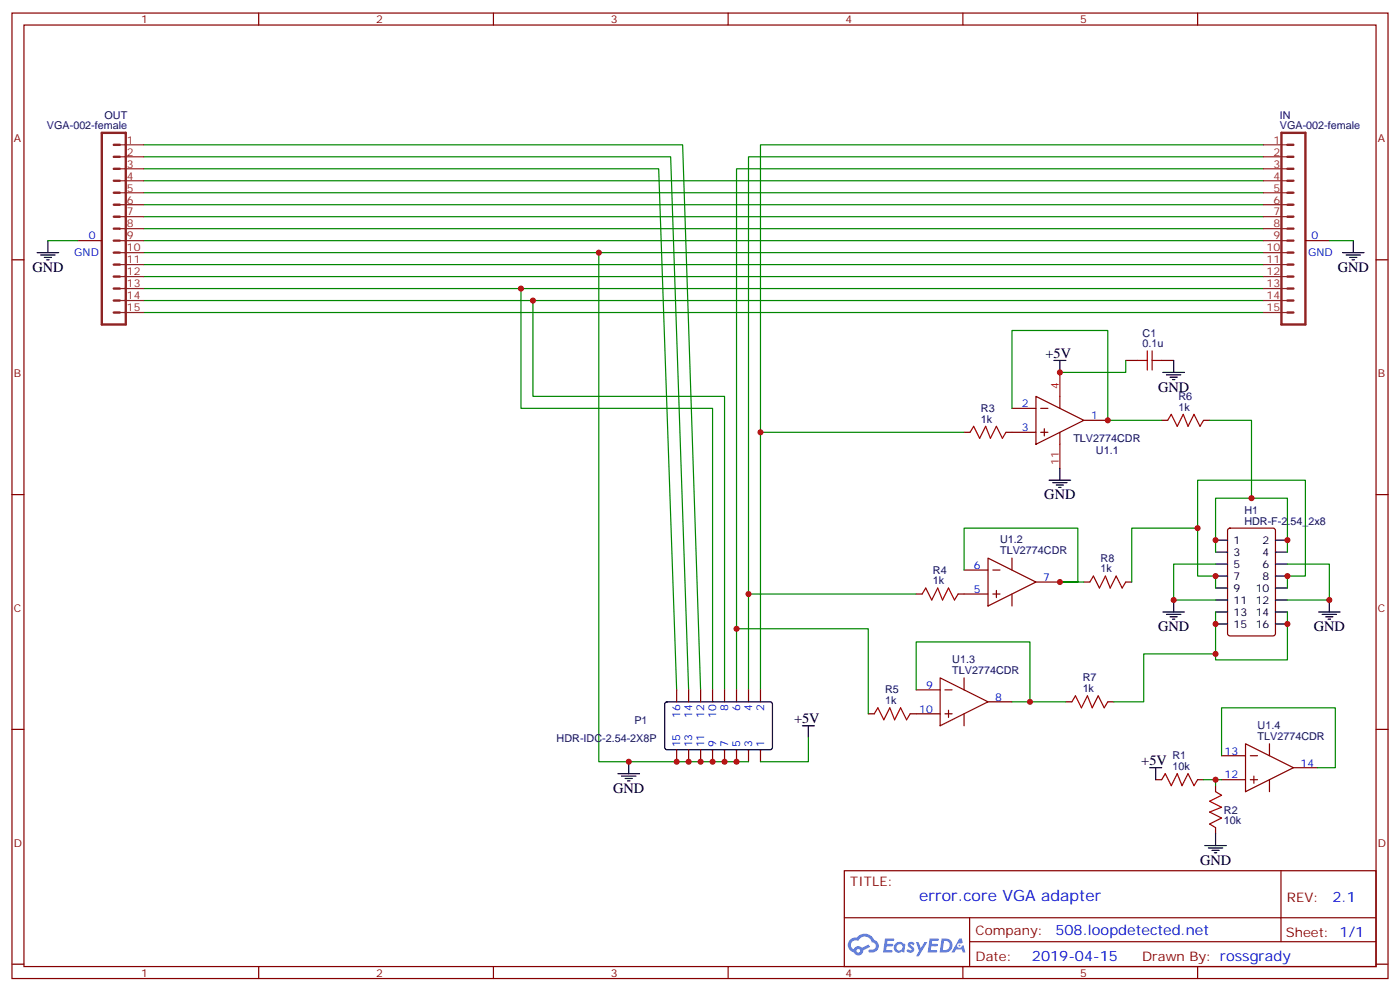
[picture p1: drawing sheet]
<svg xmlns="http://www.w3.org/2000/svg" width="412mm" height="292mm" viewBox="0 0 412 292" stroke-linecap="round" stroke-linejoin="round" font-family="sans-serif">
<g fill="none" stroke="#870000" stroke-width=".35">
<path d="M3.5 3.8h405.4v284.4h-405.4zM7.1 7.4h398.2v277.3h-398.2zM76.2 3.8v3.6M145.3 3.8v3.6M214.5 3.8v3.6M283.6 3.8v3.6M352.8 3.8v3.6M3.5 76.5h3.6M405.3 76.5h3.6M3.5 145.7h3.6M405.3 145.7h3.6M3.5 214.8h3.6"/>
<path d="M405.3 214.8h3.6M248.7 256.4h156.6v28.3h-156.6zM377.3 256.5v20.8M248.7 270.3h156.5M285.6 277.3h119.6M285.6 270.3v14.1M3.5 284h3.6M76.2 284.7v3.5M145.3 284.7v3.5M214.5 284.7v3.5M283.6 284.7v3.5M352.8 284.7v3.5"/>
<path d="M405.3 284h3.6"/>
</g>
<g fill="#5487ff">
<path d="M267.7 277.6a1.22 1.22 0 0 1 1.7 .3l-.4 .6a.47 .47 0 0 0-.3-.5 .47 .47 0 0 0-.5 .2l.1 .3a1.14 1.14 0 0 1 .8 1.7 1.14 1.14 0 0 1-1.9 0l-.2-.2 .5-.5 .7 .4a.29 .29 0 0 0 .3-.3 .29 .29 0 0 0-.2-.3 1.04 1.04 0 0 1-.6-1.7z"/>
<path d="M260.7 276.4h2.4l.3 .1-.2 .5-1.8 .1-.1 .9h1.5l.3 .3-.3 .4h-1.6l-.2 1.1h1.7l.2 .4-.2 .3h-2.6z"/>
<path d="M273.8 276.4h2.4l.3 .1-.1 .5-1.8 .1-.2 .9h1.6l.3 .3-.4 .4h-1.6l-.1 1.1h1.7l.2 .4-.2 .3h-2.6z"/>
<path d="M282.6 276.4h.7l.3 1.2-.6 .3a.69 .69 0 0 0-1 .3 .69 .69 0 0 0 .4 1 .69 .69 0 0 0 .9-.6l.5-.3 .6 2.2h-.8l-.2-.9h-1.8l-.5 .9h-.8z"/>
<path d="M269.8 277.4h.8l.6 1.9 1.1-1.9h.9l-2.6 4.2h-.8l.9-1.5z"/>
<path d="M277.4 276.4l-.6 4.1h1.3a2.11 2.11 0 0 0 2.5-2.1 2.11 2.11 0 0 0-2.5-2zM278.1 277.1a1.39 1.39 0 0 1 1.7 1.4 1.39 1.39 0 0 1-1.8 1.3h-.3z"/>
<path d="M263.7 278a1.54 1.54 0 0 0-.1 2.1 1.54 1.54 0 0 0 2.2 .2l.6 .2 .3-2.3-.2-.2-.4-.1a1.49 1.49 0 0 0-2.4 .1zM264 279a.94 .94 0 0 1 1.8 0 .94 .94 0 0 1-1.8 0z"/>
<path d="M250.4 276.7a2.18 2.18 0 0 0 1.1 3.8 1.44 1.44 0 0 0 1.6 .9 1.44 1.44 0 0 0 1.2-1.5l2-1-.5-.7-1.9 .9a1.47 1.47 0 0 0-2.4 .5 1.39 1.39 0 0 1-.7-2 1.39 1.39 0 0 1 2-.5 2.12 2.12 0 0 1 2.2-1.3 2.12 2.12 0 0 1 1.9 1.7 1.14 1.14 0 0 1 1.1 1.4 1.14 1.14 0 0 1-1.7 .8 .43 .43 0 0 0-.5 .3 .43 .43 0 0 0 .4 .5 1.98 1.98 0 0 0 2.5-1.2 1.98 1.98 0 0 0-1.2-2.5 3.1 3.1 0 0 0-5.3-.7l-.9 .1zM252.3 280a.55 .55 0 0 1 1.1 0 .55 .55 0 0 1-1.1 0z"/>
<circle cx="282.6" cy="278.5" r=".26"/>
</g>
<g fill="none" stroke="#008700" stroke-width=".35">
<path d="M42.3 49.7h151.7l5.3 153.5M42.3 46.2h155.3l5.2 157M42.3 42.7h158.8l5.3 160.5M42.3 53.2h329.9M42.3 56.8h329.9M372.2 49.7h-155.2v153.5M372.2 46.2h-151.7v157M372.2 42.7h-148.2v160.5M14.1 70.9h8.8M42.3 60.3h329.9M42.3 63.8h329.9M42.3 67.3h329.9"/>
<path d="M42.3 70.9h329.9M42.3 77.9h329.9M42.3 74.4h134.1M372.2 74.4h-195.8v149.9h44.1M391.6 70.9h7M42.3 81.5h329.9M42.3 92h329.9M42.3 85h329.9M42.3 88.5h329.9M153.5 85v35.3h56.4v82.9M157 88.5v28.2h56.4v86.5M331.6 106.2v3.5h-19.4"/>
<path d="M224 127.3h60M298.1 120.3v-23h28.2v26.5h15.9M356.3 123.8h12.4v22.9M352.8 155.5h-19.4v15.9M220.5 174.9h49.4M284 167.9v-12.4h33.5v15.9h-5.3h7.1M358.1 162.6v-15.9h21.1v15.9M358.1 173.2v-3.5h-5.3v-28.3h31.7v28.3h-5.3v3.5M358.1 166.1h-12.4v10.6h12.4M379.2 166.1h12.4v10.6h-12.4M217 185.2h38.8v25M358.1 180.2v14.1h21.1v-14.1"/>
<path d="M358.1 192.6h-21.2v14.1h-8.8M238.1 217.3v7h-14.1M269.9 203.2v-14.1h33.5v17.6h-5.3M303.4 206.7h10.6M354.5 229.6h5.3M358.1 229.6v1.8M359.8 222.6v-14.1h33.5v17.6h-5.2"/>
</g>
<g fill="none" stroke="#000" stroke-width=".35">
<path d="M10.9 74.4h6.4M12 75.1h4.2M13.1 75.8h2.1M13.8 76.5h.7M14.1 70.9v3.5M395.5 74.4h6.3M396.5 75.1h4.3M397.6 75.8h2.1M398.3 76.5h.7M398.6 70.9v3.5M310.4 106.2h3.6M312.2 106.2v3.5"/>
<path d="M342.5 109.7h6.4M343.6 110.4h4.2M344.7 111.1h2.1M345.4 111.8h.7M345.7 106.2v3.5M312.2 137.9v3.5M309 141.4h6.4M310.1 142.1h4.2M311.1 142.8h2.2M311.9 143.5h.7M358.1 159.1h3.5M375.7 159.1h3.5"/>
<path d="M345.7 176.7v3.5M358.1 162.6h3.5M358.1 166.1h3.5M358.1 169.7h3.5M358.1 173.2h3.5M358.1 176.7h3.5M375.7 162.6h3.5M375.7 166.1h3.5M375.7 169.7h3.5M375.7 173.2h3.5M375.7 176.7h3.5M391.6 176.7v3.5"/>
<path d="M342.5 180.2h6.4M343.6 180.9h4.2M344.7 181.6h2.1M345.4 182.4h.7M358.1 180.2h3.5M358.1 183.8h3.5M375.7 180.2h3.5M375.7 183.8h3.5M388.4 180.2h6.4M389.5 180.9h4.2M390.5 181.6h2.1M391.2 182.4h.7"/>
<path d="M196 206.9l.5-.2h30.6l.4 .7v13l-.7 .4-30.6-.1-.4-.6v-12.7zM236.4 213.7h3.5M238.1 213.7v3.6M182 227.9h6.4M183.1 228.6h4.2M184.1 229.3h2.2M184.9 230h.7M185.2 224.3v3.6M338.7 226.1h3.5M340.4 226.1v3.5M354.9 249h6.3M356 249.7h4.2"/>
<path d="M357 250.4h2.1M357.7 251.1h.7M358.1 245.5v3.5"/>
</g>
<g fill="none" stroke="#870000" stroke-width=".35">
<path d="M22.9 70.9h7.1M384.5 70.9h7.1M305.2 116.7l14.1 7.1-14.1 7zM312.2 116.7v3.6M331.6 106.2h3.5M342.2 106.2h3.5M284 127.3h1.8M296.3 127.3h8.9M298.1 120.3h7.1M306.6 120.3h2.1M306.6 127.3h2.1M307.6 126.3v2.1"/>
<path d="M312.2 127.3v3.5M319.3 123.8h7M342.2 123.8h1.8M354.5 123.8h1.8M361.8 155.7l.5-.2h12.7l.7 .5v30.6l-.5 .6-12.9 .1-.6-.5-.1-30.6zM269.9 174.9h1.7M282.2 174.9h8.8M284 167.9h7M291 164.4l14.2 7-14.2 7.1zM292.5 167.9h2.1M292.5 174.9h2.1M293.5 173.9v2.1"/>
<path d="M298.1 164.4v3.5M298.1 174.9v3.6M305.2 171.4h7M319.3 171.4h1.7M331.6 171.4h1.8M276.9 199.6l14.1 7.1-14.1 7zM284 199.6v3.6M199.3 203.2v3.5M202.8 203.2v3.5M206.4 203.2v3.5M209.9 203.2v3.5M213.4 203.2v3.5"/>
<path d="M217 203.2v3.5M220.5 203.2v3.5M224 203.2v3.5M255.8 210.2h1.7M268.1 210.2h8.8M269.9 203.2h7M278.3 203.2h2.2M278.3 210.2h2.2M279.4 209.2v2.1M284 210.2v3.5M291 206.7h7.1M314 206.7h1.7"/>
<path d="M326.3 206.7h1.8M366.9 219l14.1 7.1-14.1 7.1zM373.9 219v3.6M199.3 220.8v3.5M202.8 220.8v3.5M206.4 220.8v3.5M209.9 220.8v3.5M213.4 220.8v3.5M217 220.8v3.5M220.5 220.8v3.5M224 220.8v3.5M340.4 229.6h1.8"/>
<path d="M352.8 229.6h1.7M358.1 231.4v1.8M359.8 222.6h7.1M359.8 229.6h7.1M368.3 222.6h2.1M368.3 229.6h2.1M369.4 228.6v2.1M373.9 229.6v3.6M381 226.1h7.1M358.1 243.7v1.8"/>
</g>
<g fill="none" stroke="#8c2424" stroke-width=".71">
<path d="M30 39.1h7v56.5h-7zM377.5 39.1h7v56.5h-7zM33.5 49.7h1.8M33.5 46.2h1.8M33.5 42.7h1.8M33.5 56.8h1.8M33.5 53.2h1.8M379.2 49.7h1.8M379.2 46.2h1.8M379.2 42.7h1.8M379.2 56.8h1.8M379.2 53.2h1.8"/>
<path d="M33.5 67.3h1.8M33.5 63.8h1.8M33.5 60.3h1.8M33.5 74.4h1.8M33.5 70.9h1.8M33.5 77.9h1.8M379.2 67.3h1.8M379.2 63.8h1.8M379.2 60.3h1.8M379.2 74.4h1.8M379.2 70.9h1.8M379.2 77.9h1.8"/>
<path d="M33.5 85h1.8M33.5 81.5h1.8M33.5 92h1.8M33.5 88.5h1.8M379.2 85h1.8M379.2 81.5h1.8M379.2 92h1.8M379.2 88.5h1.8"/>
</g>
<g fill="none" stroke="#8c2424" stroke-width=".35">
<path d="M35.3 42.7h7M35.3 46.2h7M35.3 49.7h7M35.3 53.2h7M35.3 56.8h7M372.2 42.7h7M372.2 46.2h7M372.2 49.7h7M372.2 53.2h7M372.2 56.8h7M35.3 60.3h7M35.3 63.8h7"/>
<path d="M35.3 67.3h7M35.3 70.9h7M35.3 74.4h7M35.3 77.9h7M372.2 60.3h7M372.2 63.8h7M372.2 67.3h7M372.2 70.9h7M372.2 74.4h7M372.2 77.9h7M35.3 81.5h7M35.3 85h7"/>
<path d="M35.3 88.5h7M35.3 92h7M372.2 81.5h7M372.2 85h7M372.2 88.5h7M372.2 92h7"/>
</g>
<path d="M312.2 109.7v7M312.2 130.8v7.1" fill="none" stroke="#f00" stroke-width=".35"/>
<path d="M335.1 106.2h2.9M338 103.3v5.7M339.4 106.2h2.8M339.4 103.3v5.7M285.8 127.3l1-1.7 1.8 3.5 1.7-3.5 1.4 3.5 1.8-3.5 1.8 3.5 1-1.8M344 123.8l1-1.8 1.8 3.6 1.7-3.6 1.5 3.6 1.7-3.6 1.8 3.6 1-1.8M271.6 174.9l1.1-1.7 1.8 3.5 1.7-3.5 1.4 3.5 1.8-3.5 1.8 3.5 1-1.8M321 171.4l1.1-1.7 1.7 3.5 1.8-3.5 1.4 3.5 1.8-3.5 1.8 3.5 1-1.8M257.5 210.2l1.1-1.7 1.7 3.5 1.8-3.5 1.4 3.5 1.8-3.5 1.8 3.5 1-1.8M315.7 206.7l1.1-1.8 1.8 3.6 1.7-3.6 1.4 3.6 1.8-3.6 1.8 3.6 1-1.8M342.2 229.6l1.1-1.7 1.7 3.5 1.8-3.5 1.4 3.5 1.8-3.5 1.7 3.5 1.1-1.8M358.1 233.2l1.7 1-3.5 1.8 3.5 1.7-3.5 1.4 3.5 1.8-3.5 1.8 1.8 1" fill="none" stroke="#a10000" stroke-width=".35"/>
<g fill="#c00">
<circle cx="185.2" cy="224.3" r=".88"/>
<circle cx="312.2" cy="109.7" r=".88"/>
<circle cx="220.5" cy="174.9" r=".88"/>
<circle cx="345.7" cy="176.7" r=".88"/>
<circle cx="391.6" cy="176.7" r=".88"/>
<circle cx="358.1" cy="183.8" r=".88"/>
<circle cx="379.2" cy="183.8" r=".88"/>
<circle cx="358.1" cy="169.7" r=".88"/>
<circle cx="379.2" cy="169.7" r=".88"/>
<circle cx="358.1" cy="159.1" r=".88"/>
<circle cx="379.2" cy="159.1" r=".88"/>
<circle cx="199.3" cy="224.3" r=".88"/>
<circle cx="176.4" cy="74.4" r=".88"/>
<circle cx="202.8" cy="224.3" r=".88"/>
<circle cx="206.4" cy="224.3" r=".88"/>
<circle cx="209.9" cy="224.3" r=".88"/>
<circle cx="213.4" cy="224.3" r=".88"/>
<circle cx="217" cy="224.3" r=".88"/>
<circle cx="153.5" cy="85" r=".88"/>
<circle cx="157" cy="88.5" r=".88"/>
<circle cx="358.1" cy="229.6" r=".88"/>
<circle cx="368.7" cy="146.7" r=".88"/>
<circle cx="326.3" cy="123.8" r=".88"/>
<circle cx="352.8" cy="155.5" r=".88"/>
<circle cx="312.2" cy="171.4" r=".88"/>
<circle cx="303.4" cy="206.7" r=".88"/>
<circle cx="358.1" cy="192.6" r=".88"/>
<circle cx="224" cy="127.3" r=".88"/>
<circle cx="217" cy="185.2" r=".88"/>
</g>
<text font-size="4.6" fill="#00f" x="270.8" y="265.5">error.core VGA adapter</text>
<g font-size="4.2">
<text x="9.5" y="80">GND</text>
<text x="394.1" y="80">GND</text>
<text x="308" y="105.4">+5V</text>
<text x="341.1" y="115.3">GND</text>
<text x="307.6" y="147.1">GND</text>
<text x="341.1" y="185.9">GND</text>
<text x="387" y="185.9">GND</text>
<text x="233.9" y="213">+5V</text>
<text x="336.2" y="225.4">+5V</text>
<text x="180.6" y="233.5">GND</text>
<text x="353.5" y="254.7">GND</text>
</g>
<g font-size="4.2" fill="#00f">
<text x="392.5" y="265.7">2.1</text>
<text x="310.9" y="275.3">508.loopdetected.net</text>
<text x="304" y="283.1">2019-04-15</text>
</g>
<g font-size="3.9" fill="#800">
<text x="250.5" y="261">TITLE:</text>
<text x="379.1" y="265.7">REV:</text>
<text x="287.4" y="275.2">Company:</text>
<text x="378.7" y="275.8">Sheet: 1/1</text>
<text x="287.4" y="282.9">Date:</text>
<text x="336.4" y="283">Drawn By: rossgrady</text>
</g>
<g font-size="3.2" fill="#800">
<text x="41.6" y="6.8">1</text>
<text x="110.8" y="6.8">2</text>
<text x="179.9" y="6.8">3</text>
<text x="249.1" y="6.8">4</text>
<text x="318.2" y="6.8">5</text>
<text x="4.1" y="41.9">A</text>
<text x="405.9" y="41.9">A</text>
<text x="4.1" y="111.1">B</text>
<text x="405.9" y="111.1">B</text>
<text x="4.1" y="180.2">C</text>
<text x="405.9" y="180.2">C</text>
<text x="4.1" y="249.4">D</text>
<text x="405.9" y="249.4">D</text>
<text x="41.6" y="287.7">1</text>
<text x="110.8" y="287.7">2</text>
<text x="179.9" y="287.7">3</text>
<text x="249.1" y="287.7">4</text>
<text x="318.2" y="287.7">5</text>
</g>
<g font-size="3.2" fill="#000080">
<text x="30.8" y="34.9">OUT</text>
<text x="377" y="34.9">IN</text>
<text x="13.8" y="38">VGA-002-female</text>
<text x="377" y="38">VGA-002-female</text>
<text x="336.6" y="99.1">C1</text>
<text x="336.6" y="102.3">0.1u</text>
<text x="347.1" y="117.8">R6</text>
<text x="288.9" y="124.5">1k</text>
<text x="288.9" y="121.3">R3</text>
<text x="347.1" y="121">1k</text>
<text x="316.2" y="130.2">TLV2774CDR</text>
<text x="322.8" y="133.8">U1.1</text>
<text x="366.6" y="151.3">H1</text>
<text x="366.6" y="154.5">HDR-F-2.54_2x8</text>
<text x="294.6" y="160">U1.2</text>
<text x="294.6" y="163.2">TLV2774CDR</text>
<text x="324.2" y="165.4">R8</text>
<text x="274.8" y="172.1">1k</text>
<text x="274.8" y="168.9">R4</text>
<text x="324.2" y="168.6">1k</text>
<text x="280.5" y="195.3">U1.3</text>
<text x="280.5" y="198.4">TLV2774CDR</text>
<text x="318.9" y="203.9">1k</text>
<text x="318.9" y="200.7">R7</text>
<text x="260.7" y="207.4">1k</text>
<text x="260.7" y="204.2">R5</text>
<text x="186.9" y="213.1">P1</text>
<text x="370.5" y="214.7">U1.4</text>
<text x="164" y="218.4">HDR-IDC-2.54-2X8P</text>
<text x="370.5" y="217.9">TLV2774CDR</text>
<text x="345.4" y="226.8">10k</text>
<text x="345.4" y="223.7">R1</text>
<text x="360.5" y="239.7">R2</text>
<text x="360.5" y="242.8">10k</text>
</g>
<g font-size="3.2" fill="#8d2323">
<text x="37.4" y="42.3">1</text>
<text x="37.4" y="45.8">2</text>
<text x="375.1" y="42.3">1</text>
<text x="375.1" y="45.8">2</text>
<text x="37.4" y="49.4">3</text>
<text x="37.4" y="52.9">4</text>
<text x="375.1" y="49.4">3</text>
<text x="375.1" y="52.9">4</text>
<text x="37.4" y="56.4">5</text>
<text x="37.4" y="59.9">6</text>
<text x="375.1" y="56.4">5</text>
<text x="375.1" y="59.9">6</text>
<text x="37.4" y="63.5">7</text>
<text x="375.1" y="63.5">7</text>
<text x="37.4" y="67">8</text>
<text x="37.4" y="70.5">9</text>
<text x="375.1" y="67">8</text>
<text x="375.1" y="70.5">9</text>
<text x="37.4" y="74">10</text>
<text x="37.4" y="77.6">11</text>
<text x="373.1" y="74">10</text>
<text x="373.1" y="77.6">11</text>
<text x="37.4" y="81.1">12</text>
<text x="373.1" y="81.1">12</text>
<text x="37.4" y="84.6">13</text>
<text x="37.4" y="88.2">14</text>
<text x="373.1" y="84.6">13</text>
<text x="373.1" y="88.2">14</text>
<text x="37.4" y="91.7">15</text>
<text x="373.1" y="91.7">15</text>
</g>
<g font-size="3.2" fill="#00f">
<text x="26.2" y="70.5">0</text>
<text x="386.3" y="70.5">0</text>
<text x="21.9" y="75.5">GND</text>
<text x="385.4" y="75.5">GND</text>
<text x="301" y="119.9">2</text>
<text x="321.4" y="123.4">1</text>
<text x="301" y="127">3</text>
<text x="286.9" y="167.5">6</text>
<text x="307.3" y="171.1">7</text>
<text x="286.9" y="174.6">5</text>
<text x="272.8" y="202.8">9</text>
<text x="214.5" y="209.4" transform="rotate(-90 214.5 209.4)">8</text>
<text x="218" y="209.4" transform="rotate(-90 218 209.4)">6</text>
<text x="221.5" y="209.4" transform="rotate(-90 221.5 209.4)">4</text>
<text x="225.1" y="209.4" transform="rotate(-90 225.1 209.4)">2</text>
<text x="270.8" y="209.9">10</text>
<text x="293.2" y="206.3">8</text>
<text x="200.4" y="211.4" transform="rotate(-90 200.4 211.4)">16</text>
<text x="203.9" y="211.4" transform="rotate(-90 203.9 211.4)">14</text>
<text x="207.4" y="211.4" transform="rotate(-90 207.4 211.4)">12</text>
<text x="211" y="211.4" transform="rotate(-90 211 211.4)">10</text>
<text x="200.4" y="220.1" transform="rotate(-90 200.4 220.1)">15</text>
<text x="203.9" y="220.1" transform="rotate(-90 203.9 220.1)">13</text>
<text x="207.4" y="220.1" transform="rotate(-90 207.4 220.1)">11</text>
<text x="211" y="220.1" transform="rotate(-90 211 220.1)">9</text>
<text x="214.5" y="220.1" transform="rotate(-90 214.5 220.1)">7</text>
<text x="218" y="220.1" transform="rotate(-90 218 220.1)">5</text>
<text x="221.5" y="220.1" transform="rotate(-90 221.5 220.1)">3</text>
<text x="225.1" y="220.1" transform="rotate(-90 225.1 220.1)">1</text>
<text x="360.7" y="222.2">13</text>
<text x="383.1" y="225.7">14</text>
<text x="360.7" y="229.3">12</text>
</g>
<g font-size="3.2" fill="#f00">
<text x="311.9" y="114.6" transform="rotate(-90 311.9 114.6)">4</text>
<text x="311.9" y="137" transform="rotate(-90 311.9 137)">11</text>
</g>
<g font-size="3.2">
<text x="363.4" y="160.1">1</text>
<text x="371.9" y="160.1">2</text>
<text x="363.4" y="163.7">3</text>
<text x="363.4" y="167.2">5</text>
<text x="371.9" y="163.7">4</text>
<text x="371.9" y="167.2">6</text>
<text x="363.4" y="170.7">7</text>
<text x="371.9" y="170.7">8</text>
<text x="363.4" y="174.2">9</text>
<text x="363.4" y="177.8">11</text>
<text x="369.9" y="174.2">10</text>
<text x="369.9" y="177.8">12</text>
<text x="363.4" y="181.3">13</text>
<text x="363.4" y="184.8">15</text>
<text x="369.9" y="181.3">14</text>
<text x="369.9" y="184.8">16</text>
</g>
</svg>
